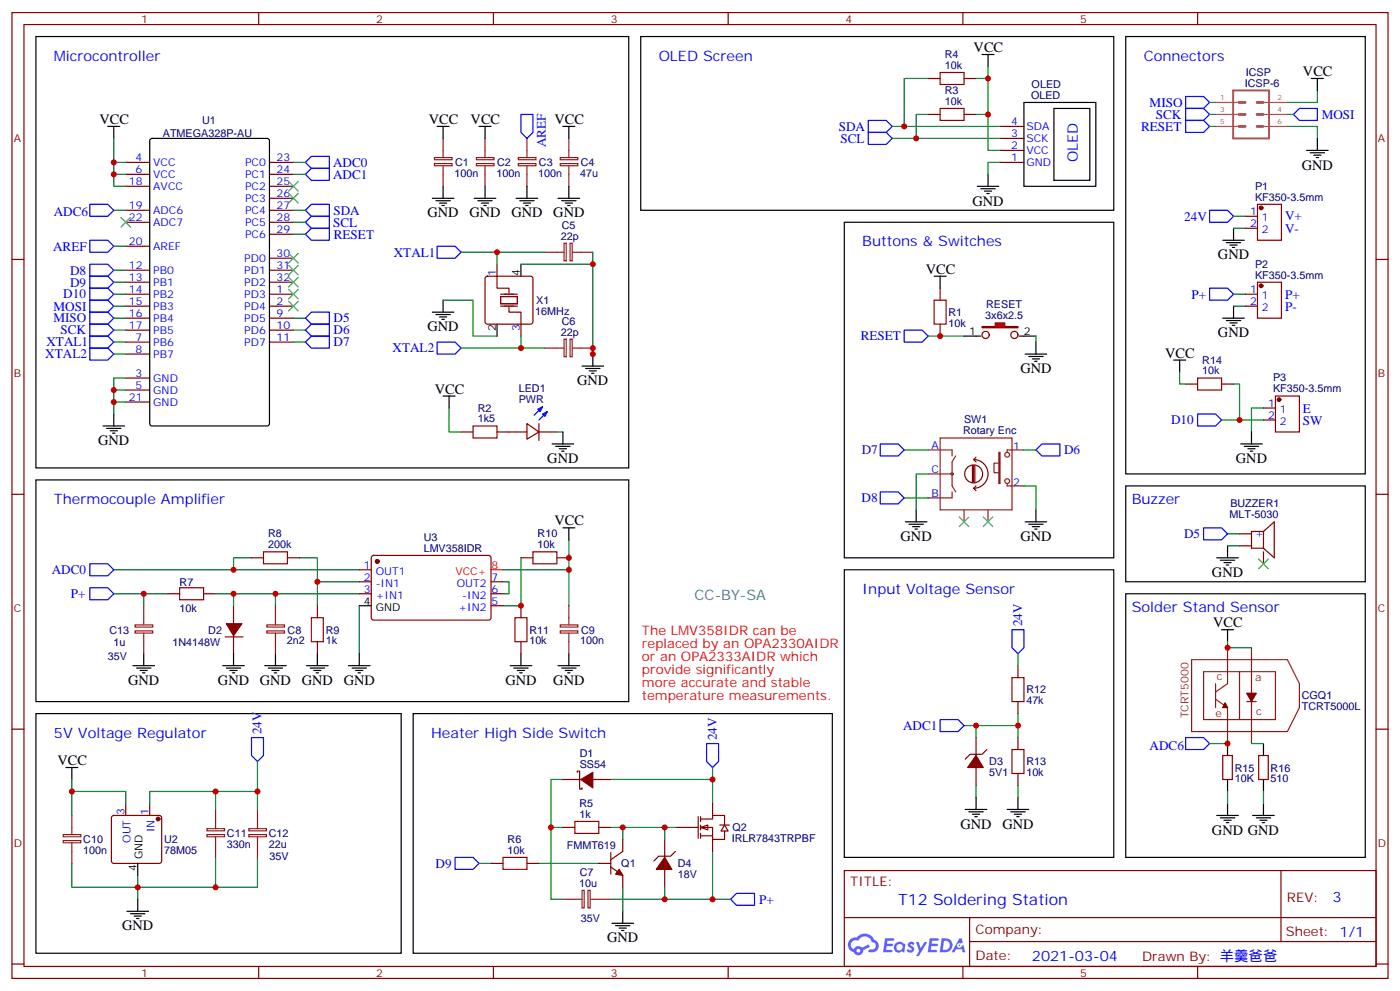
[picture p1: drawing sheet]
<svg xmlns="http://www.w3.org/2000/svg" width="412mm" height="292mm" viewBox="0 0 412 292" stroke-linecap="round" stroke-linejoin="round" font-family="sans-serif">
<g fill="none" stroke="#870000" stroke-width=".35">
<path d="M3.5 3.7h405.4v284.3h-405.4zM7.1 7.2h398.2v277.3h-398.2zM76.2 3.7v3.5M145.3 3.7v3.5M214.5 3.7v3.5M283.6 3.7v3.5M352.8 3.7v3.5M3.5 76.4h3.6M405.3 76.4h3.6M3.5 145.5h3.6M405.3 145.5h3.6M3.5 214.7h3.6"/>
<path d="M405.3 214.7h3.6M248.7 256.3h156.6v28.2h-156.6zM377.3 256.3v20.9M248.7 270.1h156.5M285.6 277.2h119.6M285.6 270.1v14.2M3.5 283.8h3.6M76.2 284.5v3.5M145.3 284.5v3.5M214.5 284.5v3.5M283.6 284.5v3.5M352.8 284.5v3.5"/>
<path d="M405.3 283.8h3.6"/>
</g>
<g fill="#5487ff">
<path d="M267.7 277.5a1.22 1.22 0 0 1 1.7 .2l-.4 .6a.47 .47 0 0 0-.3-.4 .47 .47 0 0 0-.5 .2l.1 .2a1.14 1.14 0 0 1 .8 1.8 1.14 1.14 0 0 1-1.9 0l-.2-.2 .5-.6 .7 .5a.29 .29 0 0 0 .3-.3 .29 .29 0 0 0-.2-.3 1.04 1.04 0 0 1-.6-1.7z"/>
<path d="M260.7 276.2h2.4l.3 .2-.2 .5-1.8 .1-.1 .8h1.5l.3 .4-.3 .4h-1.6l-.2 1.1h1.7l.2 .3-.2 .3-2.6 .1z"/>
<path d="M273.8 276.2h2.4l.3 .2-.1 .5-1.8 .1-.2 .8h1.6l.3 .4-.4 .4-1.6-.1-.1 1.1 1.7 .1 .2 .3-.2 .3-2.6 .1z"/>
<path d="M282.6 276.2h.7l.3 1.3-.6 .3a.69 .69 0 0 0-1 .3 .69 .69 0 0 0 .4 .9 .69 .69 0 0 0 .9-.6l.5-.2 .6 2.2h-.8l-.2-.9h-1.8l-.5 .9h-.8z"/>
<path d="M269.8 277.3h.8l.6 1.8 1.1-1.8h.9l-2.6 4.2h-.8l.9-1.5z"/>
<path d="M277.4 276.2l-.6 4.2h1.3a2.11 2.11 0 0 0 2.5-2.1 2.11 2.11 0 0 0-2.5-2.1zM278.1 277a1.39 1.39 0 0 1 1.7 1.4 1.39 1.39 0 0 1-1.8 1.2h-.3z"/>
<path d="M263.7 277.8a1.54 1.54 0 0 0-.1 2.2 1.54 1.54 0 0 0 2.2 .1l.6 .3 .3-2.3-.2-.3h-.4a1.49 1.49 0 0 0-2.4 0zM264 278.8a.94 .94 0 0 1 1.8 0 .94 .94 0 0 1-1.8 0z"/>
<path d="M250.4 276.6a2.18 2.18 0 0 0 1.1 3.7 1.44 1.44 0 0 0 1.6 .9 1.44 1.44 0 0 0 1.2-1.4l2-1.1-.5-.7-1.9 1a1.47 1.47 0 0 0-2.4 .4 1.39 1.39 0 0 1-.7-1.9 1.39 1.39 0 0 1 2-.5 2.12 2.12 0 0 1 2.2-1.3 2.12 2.12 0 0 1 1.9 1.7 1.14 1.14 0 0 1 1.1 1.4 1.14 1.14 0 0 1-1.7 .7 .43 .43 0 0 0-.5 .4 .43 .43 0 0 0 .4 .5 1.98 1.98 0 0 0 2.5-1.2 1.98 1.98 0 0 0-1.2-2.6 3.1 3.1 0 0 0-5.3-.6l-.9 .1zM252.3 279.9a.55 .55 0 0 1 1.1 0 .55 .55 0 0 1-1.1 0z"/>
<circle cx="282.6" cy="278.3" r=".26"/>
</g>
<g fill="none" stroke="#870000" stroke-width=".35">
<path d="M37 47.8h7.1M37 51.3h7.1M37 54.9h7.1M79.4 47.8h7M79.4 51.3h7M79.4 54.9h7M79.4 58.4h7M37 61.9h7.1M37 65.4h7.1M37 72.5h7.1M37 79.6h7.1M79.4 61.9h7"/>
<path d="M79.4 65.4h7M79.4 79.6h7M79.4 69h7M79.4 76h7M37 83.1h7.1M37 86.6h7.1M37 90.1h7.1M37 93.7h7.1M37 97.2h7.1M79.4 83.1h7M79.4 86.6h7M79.4 90.1h7"/>
<path d="M79.4 93.7h7M79.4 97.2h7M37 100.7h7.1M37 104.2h7.1M37 111.3h7.1M37 114.8h7.1M37 118.4h7.1M79.4 100.7h7"/>
</g>
<g fill="none" stroke="#000" stroke-width=".35">
<path d="M31.7 37.2h3.6M33.5 37.2v3.5M128.8 37.2h3.5M130.5 37.2v3.5M141.1 37.2h3.5M142.9 37.2v3.5M165.8 37.2h3.5M167.6 37.2v3.5M44.3 41l.5-.3h33.9l.6 .5 .1 83.5-.5 .7h-34.1l-.6-.4-.1-83.5zM127.4 58.4h6.3M128.4 59.1h4.2M129.5 59.8h2.1"/>
<path d="M130.5 54.9v3.5M139.7 58.4h6.3M140.8 59.1h4.2M141.8 59.8h2.1M142.9 54.9v3.5M152 58.4h6.4M153.1 59.1h4.2M154.2 59.8h2.1M155.2 54.9v3.5M164.4 58.4h6.3M165.5 59.1h4.2M166.5 59.8h2.1"/>
<path d="M167.6 54.9v3.5M130.2 60.5h.7M142.5 60.5h.7M154.9 60.5h.7M167.2 60.5h.7M284 99h3.5M301.6 99h3.6M171.4 107.8h6.4M172.5 108.5h4.2M173.6 109.2h2.1M174.3 109.9h.7M174.6 104.2v3.6"/>
<path d="M30.3 125.4h6.4M31.4 126.1h4.2M32.5 126.8h2.1M33.2 127.5h.7M33.5 121.9v3.5"/>
</g>
<g fill="none" stroke="#00f" stroke-width=".35">
<path d="M90 51.3l1.7-1.7h5.3v3.5h-5.3zM91.7 46h5.3v3.6h-5.3l-1.7-1.8zM26.5 70.7h5.2l1.8 1.8-1.8 1.8h-5.2zM26.5 77.8h5.2l1.8 1.8-1.8 1.7h-5.2zM90 69l1.7-1.8h5.3v3.5h-5.3zM90 61.9l1.7-1.8h5.3v3.6h-5.3zM90 65.4l1.7-1.7h5.3v3.5h-5.3zM128.8 72.5h5.3l1.7 1.8-1.7 1.7h-5.3zM26.5 99h5.2l1.8 1.7-1.8 1.8h-5.2zM26.5 95.4h5.2l1.8 1.8-1.8 1.8h-5.2zM26.5 91.9h5.2l1.8 1.8-1.8 1.7h-5.2zM26.5 88.4h5.2l1.8 1.7-1.8 1.8h-5.2z"/>
<path d="M26.5 81.3h5.2l1.8 1.8-1.8 1.7h-5.2zM26.5 84.8h5.2l1.8 1.8-1.8 1.8h-5.2zM90 93.7l1.7-1.8h5.3v3.5h-5.3zM90 97.2l1.7-1.8h5.3v3.6h-5.3zM26.5 102.5h5.2l1.8 1.7-1.8 1.8h-5.2zM90 100.7l1.7-1.7h5.3v3.5h-5.3zM128.8 100.7h5.3l1.7 1.8-1.7 1.7h-5.3z"/>
</g>
<g fill="none" stroke="#8c2424" stroke-width=".35">
<path d="M128 48.2h5.2v.6h-5.2zM128 46.4h5.2v.6h-5.2zM130.5 40.7v5.7M130.5 48.9v6M140.3 48.2h5.2v.6h-5.2zM140.3 46.4h5.2v.6h-5.2zM142.9 40.7v5.7M142.9 48.9v6M152.7 48.2h5.2v.6h-5.2zM152.7 46.4h5.2v.6h-5.2zM155.2 40.7v5.7M155.2 48.9v6"/>
<path d="M165 48.2h5.2v.6h-5.2zM165 46.4h5.2v.6h-5.2zM167.6 40.7v5.7M167.6 48.9v6M160.5 74.3h5.7M166.2 71.6h.6v5.2h-.6zM167.9 71.6h.7v5.2h-.7zM168.6 74.3h6M166.2 99.8h.6v5.2h-.6zM167.9 99.8h.7v5.2h-.7zM160.5 102.5h5.7M168.6 102.5h6"/>
</g>
<g fill="none" stroke="#008700" stroke-width=".35">
<path d="M33.5 40.7v14.2h3.5M33.5 51.3h3.5M33.5 47.8h3.5M86.4 51.3h3.6M86.4 47.8h3.6M33.5 72.5h3.5M33.5 79.6h3.5M86.4 69h3.6M86.4 65.4h3.6M86.4 61.9h3.6M135.8 74.3h24.7M174.6 74.3v29.9"/>
<path d="M33.5 97.2h3.5M33.5 93.7h3.5M33.5 90.1h3.5M33.5 83.1h3.5M33.5 86.6h3.5M86.4 97.2h3.6M86.4 93.7h3.6M33.5 100.7h3.5M33.5 104.2h3.5M33.5 114.8h3.5M33.5 118.4h3.5M37 111.3h-3.5v10.6"/>
<path d="M86.4 100.7h3.6M135.8 102.5h24.7"/>
</g>
<path d="M289.3 96.1h3.9v-1h2.8v1h3.9v.4h-10.6z" fill="#f00" stroke="#870000" stroke-width=".35"/>
<g fill="none" stroke="#870000" stroke-width=".35">
<path d="M273.4 33.7h3.5M273.4 23.1h3.5M284 33.7h3.5M284 23.1h3.5M366.9 63.7h3.5M366.9 67.2h3.5M370.4 60.1h7.1v10.6h-7.1zM276.9 84.8v3.6M276.9 95.4v3.6M366.9 86.6h3.5M366.9 90.1h3.5M370.4 83.1h7.1v10.6h-7.1z"/>
<path d="M375.7 116.6h7.1v10.6h-7.1zM135.8 127.2h3.5M146.4 127.2h8.8M155.2 124.7l3.5 2.5-3.5 2.1zM158.7 127.2h5.3M158.7 124.7v4.9M372.2 120.1h3.5M372.2 123.6h3.5M365.1 157.2h3.6M372.2 156.5l3.2-2.9v10.6l-3.2-2.8M372.2 156.5v4.9M372.2 156.5h-3.5v4.9h3.5"/>
<path d="M365.1 160.7h3.6M372.2 162.5v3.5M299.9 196v3.5M287.5 217.1v5.3M299.9 206.6v3.5M299.9 217.1v3.6M287.5 226v5.2M290.7 220.7l-1.4 1.4h-3.5l-1.5 1.4M299.9 227.7v3.5M144.6 254.2h3.6M155.2 254.2h3.5M165.8 243.6h3.5"/>
<path d="M176.4 243.6h3.5"/>
<circle cx="290.3" cy="98.6" r="1.06"/>
<circle cx="298.8" cy="98.6" r="1.06"/>
</g>
<g fill="none" stroke="#000" stroke-width=".35">
<path d="M386.3 23.1h3.5M388.1 23.1v3.5M384.9 44.3h6.3M385.9 45h4.3M387 45.7h2.1M387.7 46.4h.7M388.1 40.7v3.6M360.2 70.7h6.3M361.2 71.4h4.3M362.3 72.1h2.1M363 72.8h.7M363.4 67.2v3.5"/>
<path d="M275.2 81.3h3.5M276.9 81.3v3.5M287.5 99h1.4M300.2 99h1.4M360.2 93.7h6.3M361.2 94.4h4.3M362.3 95.1h2.1M363 95.8h.7M363.4 90.1v3.6M130.5 116.6h3.6M132.3 116.6v3.5M302 104.2h6.3"/>
<path d="M303 105h4.3M304.1 105.7h2.1M304.8 106.4h.7M305.2 100.7v3.5M162.6 130.7h6.4M163.7 131.4h4.2M164.7 132.1h2.2M165.5 132.8h.7M165.8 127.2v3.5M266.7 153.6h6.3M267.8 154.3h4.2M268.8 155h2.1"/>
<path d="M269.5 155.8h.7M269.9 150.1v3.5M302 153.6h6.3M303 154.3h4.3M304.1 155h2.1M304.8 155.8h.7M305.2 150.1v3.5M358.4 164.2h6.4M359.5 164.9h4.2M360.5 165.6h2.2M361.2 166.3h.7M361.6 160.7v3.5"/>
<path d="M284.3 238.3h6.4M285.4 239h4.2M286.5 239.7h2.1M287.5 234.8v3.5M296.7 238.3h6.3M297.7 239h4.3M298.8 239.7h2.1M299.9 234.8v3.5M287.2 240.4h.7M299.5 240.4h.7M180.3 271.8h6.3M181.3 272.5h4.3"/>
<path d="M182.4 273.2h2.1M183.1 273.9h.7M183.4 268.3v3.5"/>
</g>
<g fill="none" stroke="#00f" stroke-width=".35">
<path d="M153.5 33.7h3.5v5.3l-1.8 1.7-1.7-1.7zM255.8 35.5h5.3l1.7 1.7-1.7 1.8h-5.3zM255.8 39h5.3l1.7 1.7-1.7 1.8h-5.3zM349.2 35.5h5.3l1.8 1.7-1.8 1.8h-5.3zM349.2 31.9h5.3l1.8 1.8-1.8 1.8h-5.3zM349.2 28.4h5.3l1.8 1.8-1.8 1.7h-5.3zM381 33.7l1.8-1.8h5.3v3.6h-5.3zM356.3 61.9h5.3l1.8 1.8-1.8 1.7h-5.3zM266.3 97.2h5.3l1.8 1.8-1.8 1.7h-5.3zM356.3 84.8h5.3l1.8 1.8-1.8 1.8h-5.3zM159.8 119.8l-2.5 2.4M158.4 120.5l1.4-.7-.7 1.4z"/>
<path d="M159.8 121.9l1.4-.7-.7 1.4zM161.2 121.2l-2.5 2.4M259.3 130.7h5.3l1.7 1.8-1.7 1.7h-5.3zM306.9 130.7h5.3v3.5h-5.3l-1.7-1.7zM352.8 121.9h5.3l1.7 1.7-1.7 1.8h-5.3zM259.3 144.8h5.3l1.7 1.8-1.7 1.7h-5.3zM354.5 155.4h5.3l1.8 1.8-1.8 1.7h-5.3zM298.1 185.4h3.5v5.3l-1.7 1.7-1.8-1.7zM208.1 218.9h3.6v5.3l-1.8 1.8-1.8-1.8zM276.9 211.8h5.3l1.8 1.8-1.8 1.8h-5.3zM134.1 252.4h5.2l1.8 1.8-1.8 1.7h-5.2zM215.2 264.8l1.8-1.8h5.2v3.5h-5.2z"/>
</g>
<path d="M276.9 31.9h7.1v3.6h-7.1zM276.9 21.3h7.1v3.6h-7.1zM275.2 88.4h3.5v7h-3.5zM139.3 125.4h7.1v3.5h-7.1zM298.1 199.5h3.5v7.1h-3.5zM298.1 220.7h3.5v7h-3.5zM148.2 252.4h7v3.5h-7zM169.3 241.8h7.1v3.6h-7.1z" fill="none" stroke="#a10000" stroke-width=".35"/>
<g fill="none" stroke="#008700" stroke-width=".35">
<path d="M356.3 37.2h1.8M356.3 33.7h1.8M356.3 30.2h1.8M379.2 37.2h8.9v3.5M379.2 33.7h1.8M388.1 26.6v3.6h-8.9M363.4 67.2h3.5M363.4 63.7h3.5M273.4 99h10.6M305.2 99v1.7M363.4 86.6h3.5M363.4 90.1h3.5"/>
<path d="M132.3 120.1v7.1h3.5M164 127.2h1.8M266.3 132.5h7.1M273.4 139.5h-3.5v10.6M301.6 132.5h3.6M266.3 146.6h7.1M301.6 143.1h3.6v7M361.6 157.2h3.5M361.6 160.7h3.5M299.9 192.4v3.6M284 213.6h3.5M299.9 213.6h-12.4v3.5"/>
<path d="M299.9 210.1v7M165.8 229.5h-3.5v14.1h3.5M179.9 229.5h30M209.9 226v10.5M287.5 231.2v3.6M299.9 231.2v3.6M141.1 254.2h3.5M158.7 254.2h17.7M179.9 243.6h19.4M183.4 243.6v3.5M209.9 250.6v14.2h-30M183.4 261.2v7.1"/>
<path d="M209.9 264.8h5.3"/>
</g>
<path d="M363.2 26.6h10.6v14.1h-10.6z" fill="none" stroke="#a64a4a" stroke-width=".56"/>
<path d="M365 37.2h1.8M365 33.7h1.8M365 30.2h1.8M370.3 37.2h1.8M370.3 33.7h1.8M370.3 30.2h1.8" fill="none" stroke="#a64a4a" stroke-width=".85"/>
<path d="M358.1 30.2h6.9M358.1 33.7h6.9M358.1 37.2h6.9M372.3 30.2h6.9M372.3 33.7h6.9M372.3 37.2h6.9" fill="none" stroke="#a64a4a" stroke-width=".35"/>
<g fill="none" stroke="#8c2424" stroke-width=".35">
<path d="M273.4 132.5h7.1v1.7M273.4 139.5h7.1M276.9 128.9h21.2v21.2h-21.2zM281.5 134.2l-1 1.8v7.1l1 1.7M294.2 133.2h.4v9.1h-.4zM294.2 136.3h-1.4v2.9h1.4M301.6 132.5h-4.9v.7M280.5 144.8v1.8h-7.1M284 150.1v3.5M291 150.1v3.5M296.7 142.3v.8h4.9M165.8 264.8h5.6"/>
<path d="M171.4 262.1h.7v5.2h-.7zM173.2 262.1h.6v5.2h-.6zM173.9 264.8h6"/>
<circle cx="280.5" cy="139.5" r=".35"/>
<circle cx="296.7" cy="133.9" r=".71"/>
<circle cx="296.7" cy="141.6" r=".71"/>
</g>
<path d="M286.5 137.1v4.9M286.8 135.3a4.2 4.2 0 0 1 4.2 4.2 4.2 4.2 0 0 1-4.2 4.3M286.8 137.1v4.9M286.8 135.3l.7 .7M287.2 137.1v4.9M287.5 134.6l-.7 .7M289.5 139.5a2.65 2.65 0 0 0-3.8-2.4 2.65 2.65 0 0 0-.6 4.4 2.65 2.65 0 0 0 4.3-1.3l.1-.6M286.8 143.8l.7 .7M287.5 143.1l-.7 .7" fill="none" stroke="#850000" stroke-width=".35"/>
<g fill="#870000" stroke="#870000" stroke-width=".35">
<path d="M287.5 222.4l2.1 3.6h-4.6z"/>
<circle cx="371.5" cy="61.2" r=".53"/>
<circle cx="371.5" cy="84.1" r=".53"/>
<circle cx="376.8" cy="117.7" r=".53"/>
</g>
<g fill="#fff" stroke="#870000" stroke-width=".35">
<path d="M206.4 243.6l2.1-.7v1.4z"/>
<path d="M213.4 242.9l1.1 1.8h-2.1z"/>
</g>
<g fill="none" stroke="#870000" stroke-width=".35">
<path d="M294.6 37.2h7M294.6 47.8h7M294.6 44.3h7M294.6 40.7h7M146.4 77.8v3.5M143.1 81.5l.5-.2h12.7l.5 .2 .2 .5v12.7l-.2 .5-.5 .2h-12.7l-.5-.2-.2-.5v-12.7zM153.5 95.4v3.6M349.2 113.1h3.6M359.8 113.1h3.6M49.4 174.8h3.5M60 174.8h3.5M68.8 178.3v5.3"/>
<path d="M74.1 164.2h3.5M84.7 164.2h3.5M93.5 178.3v3.6M105.8 174.8h3.6M105.8 167.7h3.6M105.8 171.3h3.6M109.6 163.7l.5-.2 34.1 .1 .4 .6v17.9l-.7 .5-34.1-.1-.4-.6v-17.7zM144.6 174.8h3.6M144.6 171.3h3.6M144.6 178.3h3.6M153.5 178.3v3.6M153.5 164.2h3.5"/>
<path d="M164 164.2h3.6M66.3 187.5h5.3M68.8 187.1v5.3M93.5 188.9v3.5M153.5 188.9v3.5M37 236.5v3.6M44.1 236.5v3.6M165.8 229.5h5.3M170 227.4v-.4h.7v5.3h.7v-.3M174.6 229.5h5.3M209.9 236.5v3.6M360.2 222.4h2.8v7.1h-2.8z"/>
<path d="M370.8 222.4h2.8v7.1h-2.8zM33 240.3l.5-.2h13.4l.5 .2 .2 .5v12.7l-.2 .5-.5 .2h-13.4l-.5-.3-.2-.4v-12.7zM176.4 254.2h3.5M179.9 255.2l3.5 2.5v3.5M179.9 251v6.4M183.4 247.1v3.5l-3.5 2.5M195.8 247.1v5.3M195.8 255.9v5.3M199 250.6l-1.4 1.5h-3.6l-1.4 1.4M199.3 243.6h6.4M205.7 240.4v6.4M206.4 241.1h3.5v-1h3.5v2.8"/>
<path d="M206.4 243.6h3.5v3.5h3.5v-2.4M206.4 246.1h3.5M206.4 240.4v1.4M206.4 242.9v1.4M206.4 245.4v1.4M209.9 247.1v3.5M212 242.9h2.8"/>
</g>
<g fill="none" stroke="#008700" stroke-width=".35">
<path d="M291 19.6v24.7h3.6M262.8 37.2h31.8M273.4 33.7h-3.5v7M273.4 23.1h-7.1v14.1M287.5 33.7h3.5M287.5 23.1h3.5M262.8 40.7h31.8M294.6 47.8h-3.6v3.5M33.5 61.9h3.5M146.4 74.3v3.5M153.5 77.8h21.1M130.5 88.4h8.8v10.6h7.1"/>
<path d="M153.5 99v3.5M174.6 102.5v1.7M347.5 109.5v3.6h1.7M363.4 113.1h1.7v10.5M359.8 123.6h12.4M372.2 120.1h-3.5v7.1M167.6 158.9v19.4M33.5 167.7h72.3M33.5 174.8h15.9M42.3 174.8v3.5M63.5 174.8h5.3M74.1 164.2h-5.3v3.5"/>
<path d="M81.1 174.8v3.5M88.2 164.2h5.3v7.1M105.8 174.8h-37v3.5M105.8 171.3h-12.3v7M105.8 178.3v14.1M148.2 171.3h1.7v3.5h-1.7M148.2 167.7h19.4M153.5 164.2v14.1h-5.3M361.6 188.9v1.8h7.1M356.3 218.9h5.3M368.7 218.9h3.5M21.2 229.5v3.5"/>
<path d="M37 236.5v-3.5h-15.8v7.1M44.1 236.5v-3.5h19.4v5.3M63.5 233h12.3M75.8 224.2v14.1M361.6 233v3.5M372.2 233v3.5M21.2 254.2v7h19.4v3.6M40.6 257.7v3.5h22.9M63.5 252.4v8.8M75.8 252.4v8.8h-12.3M162.3 243.6v21.2h3.5M195.8 243.6v3.5"/>
<path d="M195.8 261.2v3.6"/>
</g>
<g fill="none" stroke="#000" stroke-width=".35">
<path d="M10.6 10.8h174.6v127h-174.6zM188.7 10.8h139.4v51.1h-139.4zM289.3 16.1h3.5M291 16.1v3.5M331.6 10.8h70.6v128.7h-70.6zM301.6 30.2h21.2v24.7h-21.2zM310.4 31.9h10.6v21.2h-10.6zM287.9 54.9h6.3M288.9 55.6h4.3M290 56.3h2.1M290.7 57h.7M291 51.3v3.6"/>
<path d="M153.5 77.8v3.5M248.7 65.4h79.4v98.8h-79.4zM127.4 91.9h6.3M128.4 92.6h4.2M129.5 93.3h2.1M130.2 94h.7M130.5 88.4v3.5M146.4 95.4v3.6M345.7 106h3.5M347.5 106v3.5M365.5 130.7h6.3M366.5 131.4h4.3"/>
<path d="M367.6 132.1h2.1M368.3 132.8h.7M368.7 127.2v3.5M10.6 141.3h174.6v65.3h-174.6zM165.8 155.4h3.5M167.6 155.4v3.5M331.6 143.1h70.6v28.2h-70.6zM105.8 178.3h3.6M248.7 167.7h79.4v84.7h-79.4zM331.6 174.8h70.6v77.6h-70.6zM39.2 196h6.3M40.2 196.7h4.2"/>
<path d="M41.3 197.4h2.1M42 198.1h.7M42.3 192.4v3.6M65.6 196h6.4M66.7 196.7h4.2M67.7 197.4h2.1M68.4 198.1h.7M68.8 192.4v3.6M78 196h6.3M79 196.7h4.3M80.1 197.4h2.1M80.8 198.1h.7"/>
<path d="M81.1 192.4v3.6M90.3 196h6.4M91.4 196.7h4.2M92.4 197.4h2.1M93.1 198.1h.7M93.5 192.4v3.6M102.7 196h6.3M103.7 196.7h4.2M104.8 197.4h2.1M105.5 198.1h.7M105.8 192.4v3.6M150.3 196h6.3"/>
<path d="M151.3 196.7h4.3M152.4 197.4h2.1M153.1 198.1h.7M153.5 192.4v3.6M164.4 196h6.3M165.5 196.7h4.2M166.5 197.4h2.1M167.2 198.1h.7M167.6 192.4v3.6M359.8 185.4h3.6M361.6 185.4v3.5M10.6 210.1h107.6v70.5h-107.6z"/>
<path d="M121.7 210.1h123.5v70.5h-123.5zM361.6 218.9v3.5M372.2 218.9v3.5M19.4 226h3.5M21.2 226v3.5M361.6 229.5v3.5M361.6 236.5v3.6M372.2 229.5v3.5M372.2 236.5v3.6M40.6 254.2v3.5M358.4 240.1h6.4M359.5 240.8h4.2"/>
<path d="M360.5 241.5h2.2M361.2 242.2h.7M369 240.1h6.4M370.1 240.8h4.2M371.1 241.5h2.1M371.8 242.2h.7M37.4 268.3h6.3M38.5 269h4.2M39.5 269.7h2.1M40.2 270.4h.7M40.6 264.8v3.5"/>
</g>
<path d="M352.8 111.3h7v3.5h-7zM52.9 173h7.1v3.6h-7.1zM77.6 162.5h7.1v3.5h-7.1zM157 162.5h7v3.5h-7zM91.7 181.9h3.5v7h-3.5zM151.7 181.9h3.5v7h-3.5z" fill="none" stroke="#a10000" stroke-width=".35"/>
<g fill="#870000" stroke="#870000" stroke-width=".35">
<path d="M195.8 252.4l2.1 3.5h-4.6z"/>
<path d="M66.7 183.6h4.6l-2.5 3.5z"/>
<path d="M171.1 229.5l3.5-2.1v4.6z"/>
<path d="M182.4 255.9l1 1.8-2.1-.3z"/>
<path d="M360.9 206.9l.7 1.4h-1.4z"/>
<path d="M367.2 204.1h2.9l-1.4 2.5z"/>
<circle cx="111.1" cy="165.3" r=".53"/>
<circle cx="46.6" cy="241.1" r=".53"/>
</g>
<g fill="none" stroke="#3c3" stroke-width=".35">
<path d="M85 53.4l2.8 2.9M85 57l2.8 2.8M87.8 53.4l-2.8 2.9M87.8 57l-2.8 2.8M35.6 64l2.9 2.9M38.5 64l-2.9 2.9M85 74.6l2.8 2.8M85 78.1l2.8 2.9M87.8 74.6l-2.8 2.8M87.8 78.1l-2.8 2.9M85 81.7l2.8 2.8M85 85.2l2.8 2.8"/>
<path d="M85 88.7l2.8 2.8M87.8 81.7l-2.8 2.8M87.8 85.2l-2.8 2.8M87.8 88.7l-2.8 2.8M282.6 152.2l2.8 2.8M285.4 152.2l-2.8 2.8M289.6 152.2l2.9 2.8M292.5 152.2l-2.9 2.8M370.8 164.6l2.8 2.8M373.6 164.6l-2.8 2.8"/>
</g>
<g fill="none" stroke="#8c2424" stroke-width=".35">
<path d="M42.3 178.3v5.7M81.1 178.3v5.7M167.6 178.3v5.7M39.8 185.7h5.2v.7h-5.2zM39.8 184h5.2v.6h-5.2zM42.3 186.4v6M78.6 185.7h5.2v.7h-5.2zM78.6 184h5.2v.6h-5.2zM81.1 186.4v6M165 185.7h5.2v.7h-5.2zM165 184h5.2v.6h-5.2zM167.6 186.4v6"/>
<path d="M351 194.2h28.2l3.6 7.1v7l-3.6 7.1h-28.2zM354.5 197.7h21.2v14.1h-21.2zM361.6 190.7v10.6l-3.5 2.4M365.1 197.7v14.1M368.7 190.7v28.2M358.1 201.3v7M358.1 205.8l3.5 2.5v10.6M367.2 206.6h2.9M63.5 238.3v5.6M75.8 238.3v5.6M18.6 247.5h5.2v.6h-5.2zM18.6 245.7h5.2v.6h-5.2z"/>
<path d="M21.2 240.1v5.6M21.2 248.2v6M61 245.7h5.1v.6h-5.1zM61 243.9h5.1v.7h-5.1zM63.5 246.4v6M73.3 245.7h5.2v.6h-5.2zM73.3 243.9h5.2v.7h-5.2zM75.8 246.4v6"/>
</g>
<path d="M26.5 60.1h5.2l1.8 1.8-1.8 1.8h-5.2zM26.5 166h5.2l1.8 1.7-1.8 1.8h-5.2zM26.5 173h5.2l1.8 1.8-1.8 1.8h-5.2zM74.1 217.1h3.5v5.3l-1.8 1.8-1.7-1.8zM349.2 217.1h5.3l1.8 1.8-1.8 1.8h-5.3z" fill="none" stroke="#00f" stroke-width=".35"/>
<path d="M144.6 167.7h3.6" fill="none" stroke="#f00" stroke-width=".35"/>
<path d="M146.4 81.3v3.5h3.5v1.5M147.5 87.3h4.9v2.1h-4.9zM147.5 86.6h4.9M147.5 90.1h4.9M149.9 90.5v1.4h3.6v3.5" fill="none" stroke="#870012" stroke-width=".35"/>
<g fill="#c00">
<circle cx="42.3" cy="174.8" r=".88"/>
<circle cx="167.6" cy="167.7" r=".88"/>
<circle cx="153.5" cy="178.3" r=".88"/>
<circle cx="167.6" cy="164.2" r=".88"/>
<circle cx="93.5" cy="171.3" r=".88"/>
<circle cx="68.8" cy="167.7" r=".88"/>
<circle cx="81.1" cy="174.8" r=".88"/>
<circle cx="195.8" cy="243.6" r=".88"/>
<circle cx="291" cy="23.1" r=".88"/>
<circle cx="291" cy="33.7" r=".88"/>
<circle cx="299.9" cy="213.6" r=".88"/>
<circle cx="33.5" cy="51.3" r=".88"/>
<circle cx="33.5" cy="114.8" r=".88"/>
<circle cx="33.5" cy="118.4" r=".88"/>
<circle cx="33.5" cy="47.8" r=".88"/>
<circle cx="276.9" cy="99" r=".88"/>
<circle cx="209.9" cy="229.5" r=".88"/>
<circle cx="183.4" cy="243.6" r=".88"/>
<circle cx="209.9" cy="264.8" r=".88"/>
<circle cx="287.5" cy="213.6" r=".88"/>
<circle cx="269.9" cy="40.7" r=".88"/>
<circle cx="266.3" cy="37.2" r=".88"/>
<circle cx="365.1" cy="123.6" r=".88"/>
<circle cx="162.3" cy="243.6" r=".88"/>
<circle cx="195.8" cy="264.8" r=".88"/>
<circle cx="63.5" cy="261.2" r=".88"/>
<circle cx="40.6" cy="261.2" r=".88"/>
<circle cx="68.8" cy="174.8" r=".88"/>
<circle cx="361.6" cy="190.7" r=".88"/>
<circle cx="361.6" cy="218.9" r=".88"/>
<circle cx="21.2" cy="233" r=".88"/>
<circle cx="75.8" cy="233" r=".88"/>
<circle cx="63.5" cy="233" r=".88"/>
<circle cx="174.6" cy="104.2" r=".88"/>
<circle cx="174.6" cy="102.5" r=".88"/>
<circle cx="146.4" cy="74.3" r=".88"/>
<circle cx="153.5" cy="102.5" r=".88"/>
<circle cx="174.6" cy="77.8" r=".88"/>
</g>
<text font-size="4.6" fill="#00f" x="264.6" y="266.5">T12 Soldering Station</text>
<g font-size="4.2" fill="#00f">
<text x="15.9" y="17.8">Microcontroller</text>
<text x="194" y="17.8">OLED Screen</text>
<text x="336.9" y="17.8">Connectors</text>
<text x="317.5" y="47.8" transform="rotate(-90 317.5 47.8)">OLED</text>
<text x="254" y="72.5">Buttons &amp; Switches</text>
<text x="15.9" y="148.3">Thermocouple Amplifier</text>
<text x="333.4" y="148.3">Buzzer</text>
<text x="254" y="174.8">Input Voltage Sensor</text>
<text x="333.4" y="180.1">Solder Stand Sensor</text>
<text x="15.9" y="217.1">5V Voltage Regulator</text>
<text x="127" y="217.1">Heater High Side Switch</text>
<text x="392.5" y="265.6">3</text>
<text x="304" y="282.9">2021-03-04</text>
</g>
<g font-size="4.2">
<text x="286.8" y="15.3">VCC</text>
<text x="383.8" y="22.4">VCC</text>
<text x="29.3" y="36.5">VCC</text>
<text x="126.3" y="36.5">VCC</text>
<text x="138.6" y="36.5">VCC</text>
<text x="163.3" y="36.5">VCC</text>
<text x="383.5" y="49.9">GND</text>
<text x="125.9" y="64">GND</text>
<text x="138.3" y="64">GND</text>
<text x="150.6" y="64">GND</text>
<text x="163" y="64">GND</text>
<text x="286.5" y="60.5">GND</text>
<text x="358.8" y="76.4">GND</text>
<text x="272.7" y="80.6">VCC</text>
<text x="125.9" y="97.5">GND</text>
<text x="358.8" y="99.3">GND</text>
<text x="343.3" y="105.3">VCC</text>
<text x="170" y="113.4">GND</text>
<text x="300.6" y="109.9">GND</text>
<text x="128.1" y="115.9">VCC</text>
<text x="28.9" y="131.1">GND</text>
<text x="161.2" y="136.3">GND</text>
<text x="364.1" y="136.3">GND</text>
<text x="163.3" y="154.7">VCC</text>
<text x="265.3" y="159.3">GND</text>
<text x="300.6" y="159.3">GND</text>
<text x="357" y="169.9">GND</text>
<text x="357.4" y="184.7">VCC</text>
<text x="37.7" y="201.6">GND</text>
<text x="64.2" y="201.6">GND</text>
<text x="76.6" y="201.6">GND</text>
<text x="88.9" y="201.6">GND</text>
<text x="101.2" y="201.6">GND</text>
<text x="148.9" y="201.6">GND</text>
<text x="163" y="201.6">GND</text>
<text x="16.9" y="225.2">VCC</text>
<text x="282.9" y="243.9">GND</text>
<text x="295.3" y="243.9">GND</text>
<text x="357" y="245.7">GND GND</text>
<text x="36" y="273.9">GND</text>
<text x="178.9" y="277.5">GND</text>
</g>
<text font-size="4.2" fill="#0099b0" x="204.6" y="176.6">CC-BY-SA</text>
<g font-size="3.9" fill="#00f">
<text x="338.6" y="31.4">MISO</text>
<text x="340.5" y="35">SCK</text>
<text x="389.4" y="35">MOSI</text>
<text x="247.1" y="38.5">SDA</text>
<text x="336.1" y="38.5">RESET</text>
<text x="160.7" y="43.3" transform="rotate(-90 160.7 43.3)">AREF</text>
<text x="247.6" y="42">SCL</text>
<text x="98.1" y="49.1">ADC0</text>
<text x="98.1" y="52.6">ADC1</text>
<text x="15.8" y="63.7">ADC6</text>
<text x="98.2" y="63.2">SDA</text>
<text x="348.8" y="65">24V</text>
<text x="378.5" y="64.7">V+</text>
<text x="98.2" y="66.7">SCL</text>
<text x="98.3" y="70.2">RESET</text>
<text x="378.5" y="68.6">V-</text>
<text x="15.7" y="73.8">AREF</text>
<text x="116" y="75.5">XTAL1</text>
<text x="20.6" y="80.8">D8</text>
<text x="18.6" y="87.9">D10</text>
<text x="20.6" y="84.3">D9</text>
<text x="351" y="87.9">P+</text>
<text x="378.5" y="88">P+</text>
<text x="15.8" y="94.9">MISO</text>
<text x="15.8" y="91.4">MOSI</text>
<text x="98.2" y="94.9">D5</text>
<text x="378.5" y="91.5">P-</text>
<text x="13.7" y="102">XTAL1</text>
<text x="17.8" y="98.5">SCK</text>
<text x="98.2" y="98.5">D6</text>
<text x="98.2" y="102">D7</text>
<text x="253.5" y="100.2">RESET</text>
<text x="13.3" y="105.5">XTAL2</text>
<text x="115.6" y="103.8">XTAL2</text>
<text x="345" y="125">D10</text>
<text x="383.8" y="121.5">E</text>
<text x="383.8" y="125.1">SW</text>
<text x="253.8" y="133.7">D7</text>
<text x="313.4" y="133.7">D6</text>
<text x="253.8" y="147.9">D8</text>
<text x="348.8" y="158.5">D5</text>
<text x="15.3" y="169">ADC0</text>
<text x="20.8" y="176.1">P+</text>
<text x="301.1" y="184.4" transform="rotate(-90 301.1 184.4)">24V</text>
<text x="266" y="214.9">ADC1</text>
<text x="77.1" y="216.2" transform="rotate(-90 77.1 216.2)">24V</text>
<text x="211.1" y="217.9" transform="rotate(-90 211.1 217.9)">24V</text>
<text x="338.6" y="220.7">ADC6</text>
<text x="128.3" y="255.4">D9</text>
<text x="223.7" y="266">P+</text>
</g>
<g font-size="3.9" fill="#f00">
<text x="189.1" y="186.8">The LMV358IDR can be</text>
<text x="189.1" y="190.7">replaced by an OPA2330AIDR</text>
<text x="189.1" y="194.6">or an OPA2333AIDR which</text>
<text x="189.1" y="198.4">provide significantly</text>
<text x="189.1" y="202.3">more accurate and stable</text>
<text x="189.1" y="206.2">temperature measurements.</text>
</g>
<g font-size="3.9" fill="#800">
<text x="250.5" y="260.9">TITLE:</text>
<text x="379.1" y="265.6">REV:</text>
<text x="287.4" y="275.1">Company:</text>
<text x="378.7" y="275.7">Sheet: 1/1</text>
<text x="287.4" y="282.8">Date:</text>
<text x="336.4" y="282.8">Drawn By: 羊羹爸爸</text>
</g>
<g font-size="3.2" fill="#800">
<text x="41.6" y="6.7">1</text>
<text x="110.8" y="6.7">2</text>
<text x="179.9" y="6.7">3</text>
<text x="249.1" y="6.7">4</text>
<text x="318.2" y="6.7">5</text>
<text x="4.1" y="41.8">A</text>
<text x="405.9" y="41.8">A</text>
<text x="4.1" y="110.9">B</text>
<text x="405.9" y="110.9">B</text>
<text x="4.1" y="180.1">C</text>
<text x="405.9" y="180.1">C</text>
<text x="4.1" y="249.2">D</text>
<text x="405.9" y="249.2">D</text>
<text x="41.6" y="287.5">1</text>
<text x="110.8" y="287.5">2</text>
<text x="179.9" y="287.5">3</text>
<text x="249.1" y="287.5">4</text>
<text x="318.2" y="287.5">5</text>
</g>
<g font-size="3.2" fill="#000080">
<text x="278.3" y="17.1">R4</text>
<text x="278.3" y="20.3">10k</text>
<text x="367" y="22.4">ICSP</text>
<text x="278.3" y="27.7">R3</text>
<text x="303.7" y="29.1">OLED</text>
<text x="303.9" y="25.9">OLED</text>
<text x="366.7" y="25.6">ICSP-6</text>
<text x="278.3" y="30.9">10k</text>
<text x="48" y="40.2">ATMEGA328P-AU</text>
<text x="59.5" y="36.5">U1</text>
<text x="133.9" y="52.1">100n</text>
<text x="134.1" y="48.9">C1</text>
<text x="146.2" y="52.1">100n</text>
<text x="146.4" y="48.9">C2</text>
<text x="158.6" y="52.1">100n</text>
<text x="158.7" y="48.9">C3</text>
<text x="170.9" y="52.1">47u</text>
<text x="171.1" y="48.9">C4</text>
<text x="369.7" y="59.1">KF350-3.5mm</text>
<text x="369.7" y="55.9">P1</text>
<text x="165.2" y="70.6">22p</text>
<text x="165.5" y="67.3">C5</text>
<text x="369.7" y="82">KF350-3.5mm</text>
<text x="369.7" y="78.8">P2</text>
<text x="157.9" y="89.5">X1</text>
<text x="157.7" y="92.7">16MHz</text>
<text x="165.5" y="95.6">C6</text>
<text x="279.4" y="93">R1</text>
<text x="290.2" y="94">3x6x2.5</text>
<text x="290.5" y="90.8">RESET</text>
<text x="165.2" y="98.8">22p</text>
<text x="279.4" y="96.2">10k</text>
<text x="354.1" y="107.1">R14</text>
<text x="354.1" y="110.2">10k</text>
<text x="375" y="112.3">P3</text>
<text x="152.8" y="115.5">LED1</text>
<text x="152.8" y="118.7">PWR</text>
<text x="375" y="115.5">KF350-3.5mm</text>
<text x="140.7" y="124.4">1k5</text>
<text x="140.7" y="121.2">R2</text>
<text x="284" y="124.7">SW1</text>
<text x="283.7" y="127.9">Rotary Enc</text>
<text x="362.4" y="149.4">BUZZER1</text>
<text x="362.2" y="152.6">MLT-5030</text>
<text x="79" y="161.4">200k</text>
<text x="79" y="158.2">R8</text>
<text x="124.8" y="159.2">U3</text>
<text x="158.4" y="161.4">10k</text>
<text x="158.4" y="158.2">R10</text>
<text x="124.8" y="162.5">LMV358IDR</text>
<text x="52.9" y="172.5">R7</text>
<text x="52.9" y="180.1">10k</text>
<text x="32.3" y="186.6">C13</text>
<text x="33.5" y="190.1">1u</text>
<text x="50.8" y="190.1">1N4148W</text>
<text x="61.3" y="186.5">D2</text>
<text x="84.5" y="189.7">2n2</text>
<text x="84.7" y="186.5">C8</text>
<text x="96" y="189.7">1k</text>
<text x="96" y="186.5">R9</text>
<text x="155.9" y="189.7">10k</text>
<text x="155.9" y="186.5">R11</text>
<text x="170.9" y="189.7">100n</text>
<text x="171.2" y="186.5">C9</text>
<text x="31.7" y="194.2">35V</text>
<text x="302.3" y="207.4">47k</text>
<text x="302.3" y="204.2">R12</text>
<text x="383.5" y="209.1">TCRT5000L</text>
<text x="383.5" y="205.9">CGQ1</text>
<text x="170.8" y="226">SS54</text>
<text x="170.8" y="222.7">D1</text>
<text x="291.4" y="225.3">D3</text>
<text x="302.3" y="225.3">R13</text>
<text x="363.7" y="227.1">R15</text>
<text x="374.3" y="227.1">R16</text>
<text x="291.4" y="228.5">5V1</text>
<text x="302.3" y="228.5">10k</text>
<text x="363.7" y="230.3">10K</text>
<text x="374.3" y="230.3">510</text>
<text x="170.7" y="237.6">R5</text>
<text x="170.7" y="240.8">1k</text>
<text x="215.7" y="244.7">Q2</text>
<text x="24.5" y="251.4">100n</text>
<text x="24.5" y="248.3">C10</text>
<text x="48.3" y="251.5">78M05</text>
<text x="48.3" y="248.3">U2</text>
<text x="66.9" y="249.7">330n</text>
<text x="66.9" y="246.5">C11</text>
<text x="79.2" y="249.7">22u</text>
<text x="79.2" y="246.5">C12</text>
<text x="149.5" y="251.4">10k</text>
<text x="149.5" y="248.2">R6</text>
<text x="167" y="250">FMMT619</text>
<text x="215.5" y="247.9">IRLR7843TRPBF</text>
<text x="79.4" y="253.1">35V</text>
<text x="170.8" y="257.9">C7</text>
<text x="183" y="255.3">Q1</text>
<text x="199.7" y="255.3">D4</text>
<text x="170.6" y="261.1">10u</text>
<text x="199.7" y="258.5">18V</text>
<text x="171.1" y="271.3">35V</text>
</g>
<g font-size="3.2" fill="#00f">
<text x="297.8" y="40.4">3</text>
<text x="297.8" y="36.9">4</text>
<text x="302.3" y="41.8">SCK</text>
<text x="302.3" y="38.3">SDA</text>
<text x="40" y="47.4">4</text>
<text x="81.5" y="47.4">23</text>
<text x="297.8" y="47.4">1</text>
<text x="297.8" y="43.9">2</text>
<text x="302.3" y="45.3">VCC</text>
<text x="40" y="51">6</text>
<text x="45.2" y="48.9">VCC</text>
<text x="45.2" y="52.4">VCC</text>
<text x="72.2" y="48.9">PC0</text>
<text x="72.2" y="52.4">PC1</text>
<text x="81.5" y="51">24</text>
<text x="302.3" y="48.9">GND</text>
<text x="37.9" y="54.5">18</text>
<text x="45.2" y="55.9">AVCC</text>
<text x="72.2" y="55.9">PC2</text>
<text x="72.2" y="59.4">PC3</text>
<text x="81.5" y="54.5">25</text>
<text x="81.5" y="58">26</text>
<text x="37.9" y="61.6">19</text>
<text x="37.9" y="65.1">22</text>
<text x="45.2" y="63">ADC6</text>
<text x="72.2" y="63">PC4</text>
<text x="81.5" y="61.6">27</text>
<text x="81.5" y="65.1">28</text>
<text x="368.2" y="63.3">1</text>
<text x="371.7" y="65.1">1</text>
<text x="45.2" y="66.5">ADC7</text>
<text x="72.2" y="66.5">PC5</text>
<text x="72.2" y="70">PC6</text>
<text x="81.5" y="68.6">29</text>
<text x="368.2" y="66.9">2</text>
<text x="371.7" y="68.6">2</text>
<text x="37.9" y="72.1">20</text>
<text x="45.2" y="73.6">AREF</text>
<text x="71.9" y="77.1">PD0</text>
<text x="81.5" y="75.7">30</text>
<text x="37.9" y="79.2">12</text>
<text x="37.9" y="82.7">13</text>
<text x="45.2" y="80.6">PB0</text>
<text x="71.9" y="80.6">PD1</text>
<text x="81.5" y="79.2">31</text>
<text x="81.5" y="82.7">32</text>
<text x="146" y="81.3" transform="rotate(-90 146 81.3)">1</text>
<text x="37.9" y="86.3">14</text>
<text x="37.9" y="89.8">15</text>
<text x="45.2" y="84.1">PB1</text>
<text x="45.2" y="87.7">PB2</text>
<text x="71.9" y="84.1">PD2</text>
<text x="71.9" y="87.7">PD3</text>
<text x="81.5" y="86.3">1</text>
<text x="81.5" y="89.8">2</text>
<text x="368.2" y="86.3">1</text>
<text x="368.2" y="89.8">2</text>
<text x="371.7" y="88">1</text>
<text x="37.9" y="93.3">16</text>
<text x="45.2" y="91.2">PB3</text>
<text x="45.2" y="94.7">PB4</text>
<text x="71.9" y="91.2">PD4</text>
<text x="71.9" y="94.7">PD5</text>
<text x="81.5" y="93.3">9</text>
<text x="371.7" y="91.5">2</text>
<text x="37.9" y="96.8">17</text>
<text x="40" y="100.4">7</text>
<text x="45.2" y="98.2">PB5</text>
<text x="45.2" y="101.8">PB6</text>
<text x="71.9" y="98.2">PD6</text>
<text x="71.9" y="101.8">PD7</text>
<text x="81.5" y="96.8">10</text>
<text x="81.5" y="100.4">11</text>
<text x="153.1" y="97.4" transform="rotate(-90 153.1 97.4)">3</text>
<text x="40" y="103.9">8</text>
<text x="45.2" y="105.3">PB7</text>
<text x="40" y="110.9">3</text>
<text x="45.2" y="112.4">GND</text>
<text x="37.9" y="118">21</text>
<text x="40" y="114.5">5</text>
<text x="45.2" y="115.9">GND</text>
<text x="45.2" y="119.4">GND</text>
<text x="373.5" y="119.8">1</text>
<text x="373.5" y="123.3">2</text>
<text x="377" y="121.5">1</text>
<text x="377" y="125.1">2</text>
<text x="274.4" y="132.1">A</text>
<text x="298.4" y="132.5">1</text>
<text x="274.4" y="139.2">C</text>
<text x="298.4" y="143.1">2</text>
<text x="274.4" y="146.2">B</text>
<text x="369.7" y="158.2">+</text>
<text x="107.2" y="167.4">1</text>
<text x="107.2" y="170.9">2</text>
<text x="110.7" y="169.2">OUT1</text>
<text x="110.7" y="172.7">-IN1</text>
<text x="134.5" y="172.7">OUT2</text>
<text x="144.8" y="170.9">7</text>
<text x="107.2" y="174.4">3</text>
<text x="110.7" y="176.2">+IN1</text>
<text x="135" y="179.7">+IN2</text>
<text x="136.2" y="176.2">-IN2</text>
<text x="144.8" y="178">5</text>
<text x="144.8" y="174.4">6</text>
<text x="36.7" y="239.9" transform="rotate(-90 36.7 239.9)">3</text>
<text x="43.7" y="239.9" transform="rotate(-90 43.7 239.9)">1</text>
<text x="45.5" y="245.1" transform="rotate(-90 45.5 245.1)">IN</text>
<text x="38.5" y="248.1" transform="rotate(-90 38.5 248.1)">OUT</text>
</g>
<g font-size="3.2">
<text x="153.1" y="81.3" transform="rotate(-90 153.1 81.3)">4</text>
<text x="146" y="97.4" transform="rotate(-90 146 97.4)">2</text>
<text x="285.5" y="98.6">1</text>
<text x="301.6" y="98.6">2</text>
<text x="107.2" y="178">4</text>
<text x="110.7" y="179.7">GND</text>
<text x="40.2" y="256.4" transform="rotate(-90 40.2 256.4)">4</text>
<text x="42" y="252.9" transform="rotate(-90 42 252.9)">GND</text>
</g>
<g font-size="3.2" fill="#f00">
<text x="144.8" y="167.4">8</text>
<text x="134.1" y="169.2">VCC+</text>
</g>
<g font-size="3.2" fill="#8d2323">
<text x="358.4" y="200.2">c</text>
<text x="369.7" y="200.6">a</text>
<text x="350.1" y="211.5" transform="rotate(-90 350.1 211.5)">TCRT5000</text>
<text x="358.1" y="211.1">e</text>
<text x="370.1" y="210.4">c</text>
</g>
<g font-size="2.1" fill="#a54b4b">
<text x="359.4" y="29.5">1</text>
<text x="376.3" y="29.5">2</text>
<text x="359.4" y="33">3</text>
<text x="376.3" y="33">4</text>
<text x="359.4" y="36.5">5</text>
<text x="376.3" y="36.5">6</text>
</g>
</svg>
